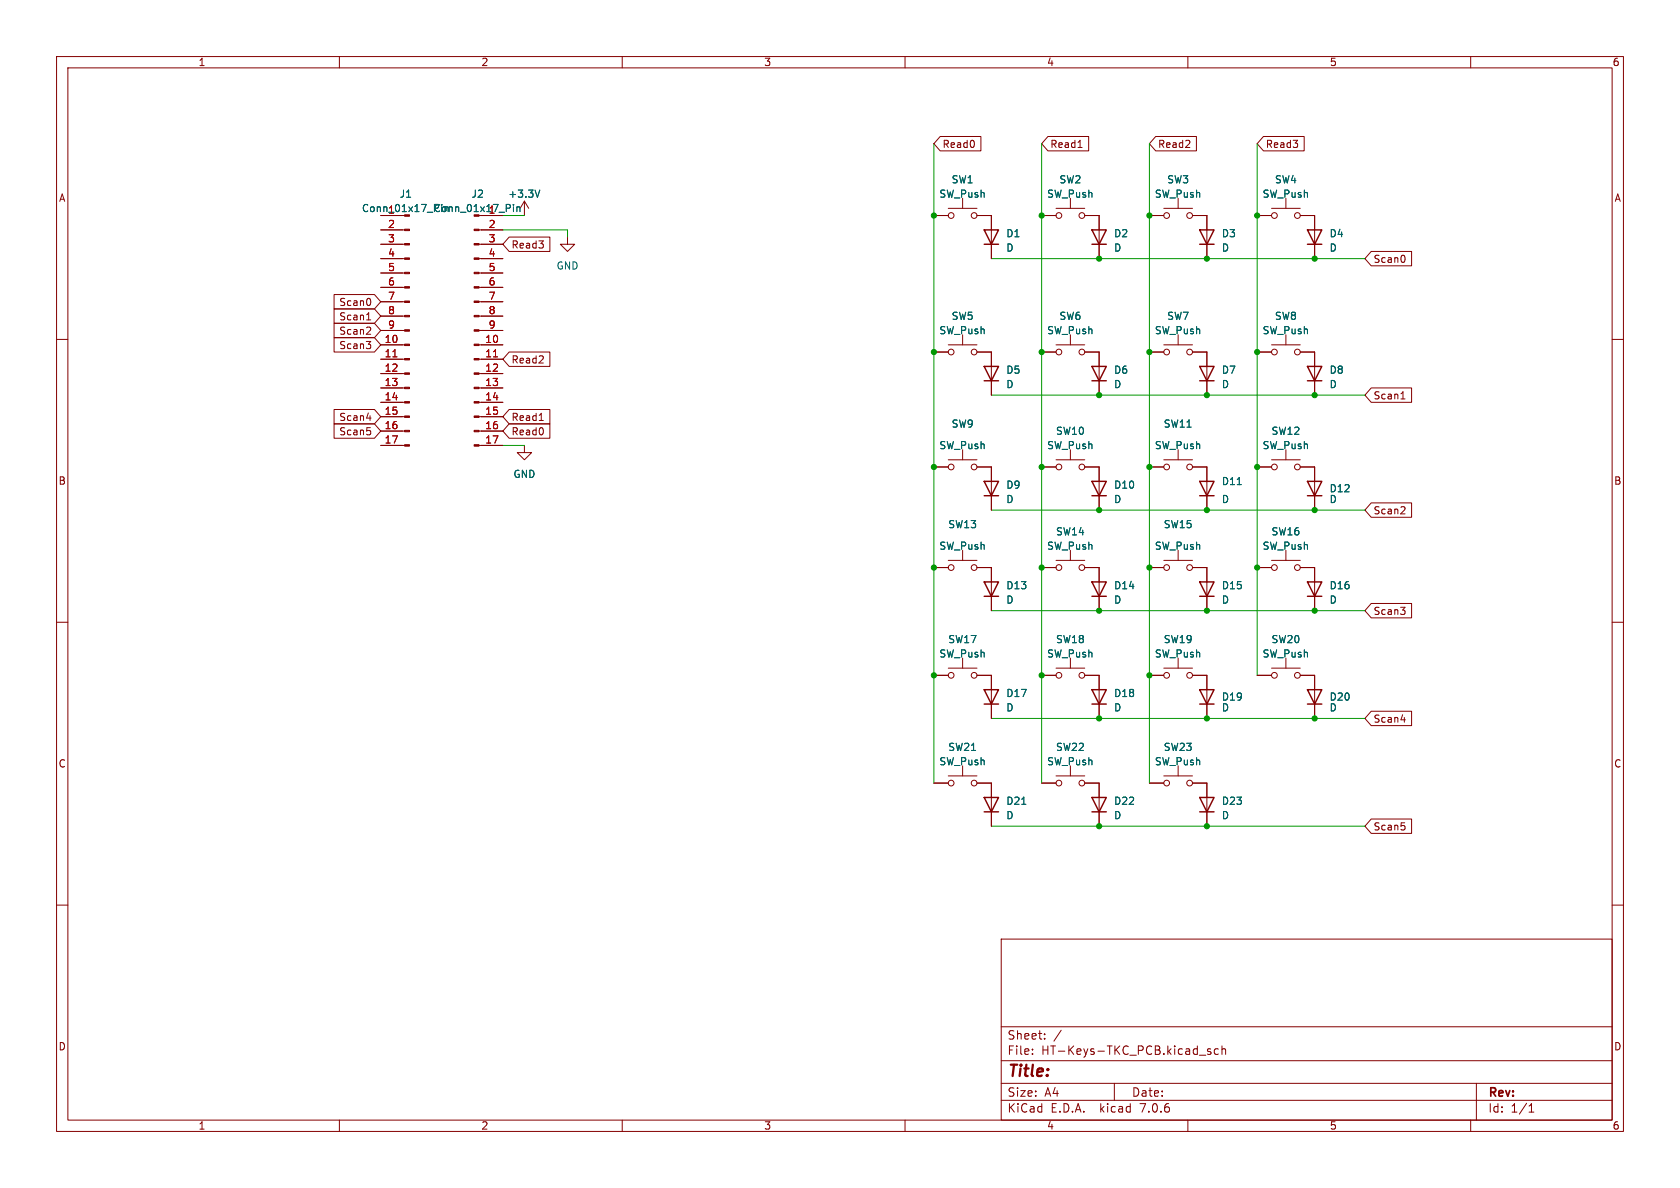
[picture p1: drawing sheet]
<svg xmlns="http://www.w3.org/2000/svg" width="297mm" height="210mm" viewBox="0 0 297 210" stroke-linecap="round" stroke-linejoin="round" font-family="sans-serif">
<g fill="none" stroke="#840000" stroke-width=".18">
<path d="M10 10h277v190h-277zM12 12h273v186h-273zM60 10v2M110 10v2M160 10v2M210 10v2M260 10v2M67.3 38.1h3.8M85.1 38.1h3.8M92.7 35.6l-.8 1.2M92.7 35.6v2.5M92.7 35.6l.8 1.2"/>
<path d="M165.1 38.1h2.5M166.2 24.1h7.2v2.6h-7.2l-1.1-1.3zM167.6 36.8h5.1M170.2 35.1v1.7M172.7 38.1h2.6v7.6M184.1 38.1h2.6M185.3 24.1h7.2v2.6h-7.2l-1.2-1.3zM186.7 36.8h5.1M189.2 35.1v1.7M190.6 26.1h.7M191.8 38.1h2.5v7.6M203.2 38.1h2.5"/>
<path d="M204.3 24.1h7.2v2.6h-7.2l-1.1-1.3zM205.7 36.8h5.1M208.3 35.1v1.7M210.8 38.1h2.6v7.6M222.2 38.1h2.6M223.4 24.1h7.2v2.6h-7.2l-1.2-1.3zM224.8 36.8h5.1M227.3 35.1v1.7M229.9 38.1h2.5v7.6M10 60h2M59.1 54.6h7.1l1.1 1.3-1.1 1.3h-7.1zM59.1 59.7h7.1l1.1 1.3-1.1 1.2h-7.1z"/>
<path d="M59.1 57.1h7.1l1.1 1.3-1.1 1.3h-7.1zM59.1 52.1h7.1l1.1 1.2-1.1 1.3h-7.1zM64.8 56.6h.7M65.1 55.5l.1-.2v1.3M65.4 52.9l.1 .3-.1 .7M65.4 57.9l.1 .2v.3l-.7 .7h.7M67.3 58.4h4.2M67.3 55.9h4.2M67.3 53.3h4.2M67.3 50.8h4.2M67.3 48.3h4.2M67.3 45.7h4.2"/>
<path d="M67.3 43.2h4.2M67.3 40.6h4.2M84.7 58.4h4.2M84.7 55.9h4.2M84.7 53.3h4.2M84.7 50.8h4.2M84.7 48.3h4.2M84.7 45.7h4.2M84.7 43.2h4.2M84.7 40.6h4.2M90 41.9h7.2v2.6h-7.2l-1.1-1.3zM100.3 41.9v1.3h1.3l-1.3 1.3-1.2-1.3h1.2"/>
<path d="M170.2 59.2v1.8M189.2 59.2v1.8M208.3 59.2v1.8M227.3 59.2v1.8M242.4 44.4h7.2v2.6h-7.2l-1.1-1.3zM248.3 45.2l.1 .4-.1 .7M285 60h2M59.1 72.4h7.1l1.1 1.3-1.1 1.2h-7.1zM59.1 74.9h7.1l1.1 1.3-1.1 1.3h-7.1zM64.8 60.4h.7l-.4 .4M64.8 73.9h.8M64.9 75.6h.6"/>
<path d="M65.4 60.9l.1 .2-.1 .5M65.4 76.1l.1 .2-.1 .5M67.3 78.7h4.2M67.3 76.2h4.2M67.3 73.7h4.2M67.3 71.1h4.2M67.3 68.6h4.2M67.3 66h4.2M67.3 63.5h4.2M67.3 61h4.2M84.7 78.7h4.2M84.7 76.2h4.2"/>
<path d="M84.7 73.7h4.2M84.7 71.1h4.2M84.7 68.6h4.2M84.7 66h4.2M84.7 63.5h4.2M84.7 61h4.2M90 62.2h7.2v2.6h-7.2l-1.1-1.3zM90 74.9h7.2v2.6h-7.2l-1.1-1.3zM90 72.4h7.2v2.5h-7.2l-1.1-1.2zM92.7 78.7v1.3h1.3l-1.3 1.3-1.3-1.3h1.3M95.3 74.3h.8M165.1 62.2h2.5"/>
<path d="M167.6 61h5.1M170.2 79.5v1.8M172.7 62.2h2.6v7.7M184.1 62.2h2.6M186.7 61h5.1M189.2 79.5v1.8M191.8 62.2h2.5v7.7M203.2 62.2h2.5M205.7 61h5.1M208.3 79.5v1.8M210.8 62.2h2.6v7.7M222.2 62.2h2.6"/>
<path d="M224.8 61h5.1M227.3 79.5v1.8M229.9 62.2h2.5v7.7M242.4 68.6h7.2v2.5h-7.2l-1.1-1.2zM247.7 70.5h.7M247.9 69.4l.1-.1v1.2M165.1 82.6h2.5M167.6 99.1h5.1M167.6 81.3h5.1M170.2 97.3v1.8M172.7 82.6h2.6v7.6M184.1 82.6h2.6"/>
<path d="M186.7 99.1h5.1M186.7 81.3h5.1M189.2 97.3v1.8M191.8 82.6h2.5v7.6M203.2 82.6h2.5M205.7 99.1h5.1M205.7 81.3h5.1M208.3 97.3v1.8M210.8 82.6h2.6v7.6M222.2 82.6h2.6M224.8 99.1h5.1M224.8 81.3h5.1"/>
<path d="M227.3 97.3v1.8M229.9 82.6h2.5v7.6M242.4 88.9h7.2v2.5h-7.2l-1.1-1.2zM248.3 89.6l.1 .2-.1 .3-.7 .7h.8M10 110h2M165.1 119.4h2.5M165.1 100.3h2.5M167.6 118.1h5.1M170.2 116.3v1.8M172.7 119.4h2.6v7.6M172.7 100.3h2.6v7.7M184.1 119.4h2.6"/>
<path d="M184.1 100.3h2.6M186.7 118.1h5.1M189.2 116.3v1.8M191.8 119.4h2.5v7.6M191.8 100.3h2.5v7.7M203.2 119.4h2.5M203.2 100.3h2.5M205.7 118.1h5.1M208.3 116.3v1.8M210.8 100.3h2.6v7.7M210.8 119.4h2.6v7.6M222.2 119.4h2.6"/>
<path d="M222.2 100.3h2.6M224.8 118.1h5.1M227.3 116.3v1.8M229.9 119.4h2.5v7.6M229.9 100.3h2.5v7.7M242.4 106.7h7.2v2.5h-7.2l-1.1-1.2zM247.6 107.4h.8l-.4 .4M248.3 107.9l.1 .2-.1 .5M285 110h2M165.1 138.4h2.5M167.6 137.2h5.1M170.2 135.4v1.8"/>
<path d="M172.7 138.4h2.6v7.7M184.1 138.4h2.6M186.7 137.2h5.1M189.2 135.4v1.8M191.8 138.4h2.5v7.7M203.2 138.4h2.5M205.7 137.2h5.1M208.3 135.4v1.8M210.8 138.4h2.6v7.7M242.4 125.7h7.2v2.6h-7.2l-1.1-1.3zM247.7 127.2h.8M10 160h2"/>
<path d="M242.4 144.8h7.2v2.5h-7.2l-1.1-1.2zM247.7 145.5h.6M248.3 146l.1 .2-.1 .5M285 160h2M177 166h108v32h-108zM60 198v2M110 198v2M160 198v2M177 194.5h108M177 191.5h108M177 187.5h108M177 181.5h108"/>
<path d="M182.5 186.3v.1M182.5 185.5v.1M184.7 183.6v.1M184.7 182.8v.1M187.6 182.1l-1.3 2M197 191.5v3M210 198v2M212 186.5h1.2M214 185.5l-.3-.1-.2 .2v.2l.5 .2v.3h-.5M215.4 185.5l-.4-.1-.3 .3v.4l.1 .2h.6M216 185.5l.2-.1 .4 .1 .1 .9M216 184.9v1.5"/>
<path d="M260 198v2M261 191.5v6.5M270.3 196.6h.9M270.3 195.5l.4-.4v1.5"/>
<circle cx="168.1" cy="38.1" r=".51"/>
<circle cx="172.2" cy="38.1" r=".51"/>
<circle cx="187.2" cy="38.1" r=".51"/>
<circle cx="191.3" cy="38.1" r=".51"/>
<circle cx="206.2" cy="38.1" r=".51"/>
<circle cx="210.3" cy="38.1" r=".51"/>
<circle cx="225.3" cy="38.1" r=".51"/>
<circle cx="229.4" cy="38.1" r=".51"/>
<circle cx="168.1" cy="62.2" r=".51"/>
<circle cx="172.2" cy="62.2" r=".51"/>
<circle cx="187.2" cy="62.2" r=".51"/>
<circle cx="191.3" cy="62.2" r=".51"/>
<circle cx="206.2" cy="62.2" r=".51"/>
<circle cx="210.3" cy="62.2" r=".51"/>
<circle cx="225.3" cy="62.2" r=".51"/>
<circle cx="229.4" cy="62.2" r=".51"/>
<circle cx="168.1" cy="82.6" r=".51"/>
<circle cx="172.2" cy="82.6" r=".51"/>
<circle cx="187.2" cy="82.6" r=".51"/>
<circle cx="191.3" cy="82.6" r=".51"/>
<circle cx="206.2" cy="82.6" r=".51"/>
<circle cx="210.3" cy="82.6" r=".51"/>
<circle cx="225.3" cy="82.6" r=".51"/>
<circle cx="229.4" cy="82.6" r=".51"/>
<circle cx="168.1" cy="100.3" r=".51"/>
<circle cx="168.1" cy="119.4" r=".51"/>
<circle cx="172.2" cy="119.4" r=".51"/>
<circle cx="172.2" cy="100.3" r=".51"/>
<circle cx="187.2" cy="119.4" r=".51"/>
<circle cx="187.2" cy="100.3" r=".51"/>
<circle cx="191.3" cy="119.4" r=".51"/>
<circle cx="191.3" cy="100.3" r=".51"/>
<circle cx="206.2" cy="100.3" r=".51"/>
<circle cx="206.2" cy="119.4" r=".51"/>
<circle cx="210.3" cy="100.3" r=".51"/>
<circle cx="210.3" cy="119.4" r=".51"/>
<circle cx="225.3" cy="100.3" r=".51"/>
<circle cx="225.3" cy="119.4" r=".51"/>
<circle cx="229.4" cy="100.3" r=".51"/>
<circle cx="229.4" cy="119.4" r=".51"/>
<circle cx="168.1" cy="138.4" r=".51"/>
<circle cx="172.2" cy="138.4" r=".51"/>
<circle cx="187.2" cy="138.4" r=".51"/>
<circle cx="191.3" cy="138.4" r=".51"/>
<circle cx="206.2" cy="138.4" r=".51"/>
<circle cx="210.3" cy="138.4" r=".51"/>
</g>
<g fill="none" stroke="#840000" stroke-width=".25">
<path d="M174 40.6h2.5l-1.2 2.6zM174 43.2h2.5M193 40.6h2.6l-1.3 2.6zM193 43.2h2.6M212.1 40.6h2.5l-1.2 2.6zM212.1 43.2h2.5M231.1 40.6h2.6l-1.3 2.6zM231.1 43.2h2.6M174 64.8h2.5l-1.2 2.5zM174 67.3h2.5M193 64.8h2.6l-1.3 2.5zM193 67.3h2.6"/>
<path d="M212.1 64.8h2.5l-1.2 2.5zM212.1 67.3h2.5M231.1 64.8h2.6l-1.3 2.5zM231.1 67.3h2.6M174 85.1h2.5l-1.2 2.5zM174 87.6h2.5M193 85.1h2.6l-1.3 2.5zM193 87.6h2.6M212.1 85.1h2.5l-1.2 2.5zM212.1 87.6h2.5M231.1 85.1h2.6l-1.3 2.5zM231.1 87.6h2.6"/>
<path d="M174 102.9h2.5l-1.2 2.5zM174 105.4h2.5M193 102.9h2.6l-1.3 2.5zM193 105.4h2.6M212.1 102.9h2.5l-1.2 2.5zM212.1 105.4h2.5M231.1 102.9h2.6l-1.3 2.5zM231.1 105.4h2.6M174 121.9h2.5l-1.2 2.6zM174 124.5h2.5M193 121.9h2.6l-1.3 2.6zM193 124.5h2.6"/>
<path d="M212.1 121.9h2.5l-1.2 2.6zM212.1 124.5h2.5M231.1 121.9h2.6l-1.3 2.6zM231.1 124.5h2.6M174 141h2.5l-1.2 2.5zM174 143.5h2.5M193 141h2.6l-1.3 2.5zM193 143.5h2.6M212.1 141h2.5l-1.2 2.5zM212.1 143.5h2.5"/>
</g>
<g fill="#840000" stroke="#840000" stroke-width=".18">
<path d="M83.8 78.6h.9v.3h-.9z"/>
<path d="M83.8 76.1h.9v.2h-.9z"/>
<path d="M83.8 73.5h.9v.3h-.9z"/>
<path d="M83.8 71h.9v.2h-.9z"/>
<path d="M83.8 68.5h.9v.2h-.9z"/>
<path d="M83.8 65.9h.9v.3h-.9z"/>
<path d="M83.8 63.4h.9v.2h-.9z"/>
<path d="M83.8 60.8h.9v.3h-.9z"/>
<path d="M83.8 58.3h.9v.2h-.9z"/>
<path d="M83.8 55.8h.9v.2h-.9z"/>
<path d="M83.8 53.2h.9v.3h-.9z"/>
<path d="M83.8 50.7h.9v.2h-.9z"/>
<path d="M83.8 48.1h.9v.3h-.9z"/>
<path d="M83.8 45.6h.9v.2h-.9z"/>
<path d="M83.8 43.1h.9v.2h-.9z"/>
<path d="M83.8 40.5h.9v.3h-.9z"/>
<path d="M71.5 78.6h.9v.3h-.9z"/>
<path d="M71.5 76.1h.9v.2h-.9z"/>
<path d="M71.5 73.5h.9v.3h-.9z"/>
<path d="M71.5 71h.9v.2h-.9z"/>
<path d="M71.5 68.5h.9v.2h-.9z"/>
<path d="M71.5 65.9h.9v.3h-.9z"/>
<path d="M71.5 63.4h.9v.2h-.9z"/>
<path d="M71.5 60.8h.9v.3h-.9z"/>
<path d="M71.5 58.3h.9v.2h-.9z"/>
<path d="M71.5 55.8h.9v.2h-.9z"/>
<path d="M71.5 53.2h.9v.3h-.9z"/>
<path d="M71.5 50.7h.9v.2h-.9z"/>
<path d="M71.5 48.1h.9v.3h-.9z"/>
<path d="M71.5 45.6h.9v.2h-.9z"/>
<path d="M71.5 43.1h.9v.2h-.9z"/>
<path d="M71.5 40.5h.9v.3h-.9z"/>
</g>
<path d="M69.5 63.1h.7M87.2 63.1h.8" fill="none" stroke="#a90000" stroke-width=".18"/>
<path d="M90.8 36.1v.2M90.8 36.6v.8M91.4 36.6v.8M91.4 36.7l.2-.1h.3v.8M95.4 33.6l-.4 1.3M218.7 85.7h.8M180.6 142.2h.8" fill="none" stroke="#006464" stroke-width=".18"/>
<g fill="none" stroke="#009600" stroke-width=".18">
<path d="M88.9 38.1h3.8M165.1 25.4v113M184.1 25.4v113M203.2 25.4v113M222.2 25.4v94M88.9 40.6h11.4v1.3M175.3 45.7h66M88.9 78.7h3.8M175.3 69.9h66M175.3 90.2h66M175.3 108h66M175.3 127h66"/>
<path d="M175.3 146.1h66"/>
</g>
<g fill="#009600" stroke="#009600" stroke-width=".18">
<circle cx="213.4" cy="108" r=".46"/>
<circle cx="203.2" cy="119.4" r=".46"/>
<circle cx="194.3" cy="108" r=".46"/>
<circle cx="165.1" cy="119.4" r=".46"/>
<circle cx="165.1" cy="100.3" r=".46"/>
<circle cx="222.2" cy="100.3" r=".46"/>
<circle cx="203.2" cy="100.3" r=".46"/>
<circle cx="184.1" cy="100.3" r=".46"/>
<circle cx="222.2" cy="38.1" r=".46"/>
<circle cx="232.4" cy="45.7" r=".46"/>
<circle cx="184.1" cy="62.2" r=".46"/>
<circle cx="194.3" cy="69.9" r=".46"/>
<circle cx="184.1" cy="82.6" r=".46"/>
<circle cx="213.4" cy="90.2" r=".46"/>
<circle cx="194.3" cy="90.2" r=".46"/>
<circle cx="203.2" cy="82.6" r=".46"/>
<circle cx="213.4" cy="69.9" r=".46"/>
<circle cx="222.2" cy="82.6" r=".46"/>
<circle cx="232.4" cy="69.9" r=".46"/>
<circle cx="232.4" cy="127" r=".46"/>
<circle cx="232.4" cy="90.2" r=".46"/>
<circle cx="232.4" cy="108" r=".46"/>
<circle cx="165.1" cy="82.6" r=".46"/>
<circle cx="165.1" cy="62.2" r=".46"/>
<circle cx="165.1" cy="38.1" r=".46"/>
<circle cx="203.2" cy="38.1" r=".46"/>
<circle cx="184.1" cy="38.1" r=".46"/>
<circle cx="194.3" cy="45.7" r=".46"/>
<circle cx="222.2" cy="62.2" r=".46"/>
<circle cx="213.4" cy="45.7" r=".46"/>
<circle cx="203.2" cy="62.2" r=".46"/>
<circle cx="194.3" cy="127" r=".46"/>
<circle cx="194.3" cy="146.1" r=".46"/>
<circle cx="213.4" cy="127" r=".46"/>
<circle cx="184.1" cy="119.4" r=".46"/>
<circle cx="213.4" cy="146.1" r=".46"/>
</g>
<text font-size="2.8" fill="#840000" x="178" y="190.9">Title:</text>
<g font-size="2.1" fill="#840000">
<text x="178" y="184">Sheet:</text>
<text x="178" y="186.7">File:</text>
<text x="184.1" y="186.7">HT-Keys-TKC_PCB.kicad_sch</text>
<text x="178" y="196.9">KiCad</text>
<text x="178" y="194.1">Size:</text>
<text x="184.7" y="194.1">A4</text>
<text x="185.7" y="196.9">E.D.A.</text>
<text x="194.6" y="196.9">kicad</text>
<text x="200" y="194.1">Date:</text>
<text x="201.8" y="196.9">7.0.6</text>
<text x="263" y="194.3">Rev:</text>
<text x="263" y="196.9">Id:</text>
<text x="267.1" y="196.9">1/1</text>
</g>
<g font-size="1.8" fill="#840000">
<text x="35" y="11.9">1</text>
<text x="85" y="11.9">2</text>
<text x="135" y="11.9">3</text>
<text x="185" y="11.9">4</text>
<text x="235" y="11.9">5</text>
<text x="285" y="11.9">6</text>
<text x="166.5" y="26.4">Read0</text>
<text x="185.6" y="26.4">Read1</text>
<text x="204.6" y="26.4">Read2</text>
<text x="223.7" y="26.4">Read3</text>
<text x="10.3" y="35.9">A</text>
<text x="285.3" y="35.9">A</text>
<text x="90.3" y="44.1">Read3</text>
<text x="242.7" y="46.7">Scan0</text>
<text x="59.9" y="56.8">Scan1</text>
<text x="59.9" y="59.4">Scan2</text>
<text x="59.9" y="54.3">Scan0</text>
<text x="59.9" y="61.9">Scan3</text>
<text x="90.3" y="64.5">Read2</text>
<text x="242.7" y="70.8">Scan1</text>
<text x="59.9" y="74.6">Scan4</text>
<text x="59.9" y="77.2">Scan5</text>
<text x="90.3" y="77.2">Read0</text>
<text x="90.3" y="74.6">Read1</text>
<text x="10.3" y="85.9">B</text>
<text x="285.3" y="85.9">B</text>
<text x="242.7" y="91.1">Scan2</text>
<text x="242.7" y="108.9">Scan3</text>
<text x="242.7" y="128">Scan4</text>
<text x="10.3" y="135.9">C</text>
<text x="285.3" y="135.9">C</text>
<text x="242.7" y="147">Scan5</text>
<text x="10.3" y="185.9">D</text>
<text x="285.3" y="185.9">D</text>
<text x="35" y="199.9">1</text>
<text x="85" y="199.9">2</text>
<text x="135" y="199.9">3</text>
<text x="185" y="199.9">4</text>
<text x="235" y="199.9">5</text>
<text x="285" y="199.9">6</text>
</g>
<g font-size="1.8" fill="#006464">
<text x="70.6" y="35.2">J1</text>
<text x="83.3" y="35.2">J2</text>
<text x="89.8" y="35.2">+3.3V</text>
<text x="166" y="35.2">SW_Push</text>
<text x="168.1" y="32.6">SW1</text>
<text x="185" y="35.2">SW_Push</text>
<text x="187.2" y="32.6">SW2</text>
<text x="204.1" y="35.2">SW_Push</text>
<text x="206.2" y="32.6">SW3</text>
<text x="223.1" y="35.2">SW_Push</text>
<text x="225.3" y="32.6">SW4</text>
<text x="63.9" y="37.7">Conn_01x17_Pin</text>
<text x="76.6" y="37.7">Conn_01x17_Pin</text>
<text x="98.3" y="47.9">GND</text>
<text x="177.8" y="42.1">D1</text>
<text x="177.8" y="44.7">D</text>
<text x="196.9" y="42.1">D2</text>
<text x="196.9" y="44.7">D</text>
<text x="215.9" y="42.1">D3</text>
<text x="215.9" y="44.7">D</text>
<text x="235" y="42.1">D4</text>
<text x="235" y="44.7">D</text>
<text x="166" y="59.3">SW_Push</text>
<text x="168.1" y="56.7">SW5</text>
<text x="185" y="59.3">SW_Push</text>
<text x="187.2" y="56.7">SW6</text>
<text x="204.1" y="59.3">SW_Push</text>
<text x="206.2" y="56.7">SW7</text>
<text x="223.1" y="59.3">SW_Push</text>
<text x="225.3" y="56.7">SW8</text>
<text x="177.8" y="66.3">D5</text>
<text x="177.8" y="68.8">D</text>
<text x="196.9" y="66.3">D6</text>
<text x="196.9" y="68.8">D</text>
<text x="215.9" y="66.3">D7</text>
<text x="215.9" y="68.8">D</text>
<text x="235" y="66.3">D8</text>
<text x="235" y="68.8">D</text>
<text x="168.1" y="75.8">SW9</text>
<text x="186.6" y="77.1">SW10</text>
<text x="205.6" y="75.8">SW11</text>
<text x="224.7" y="77.1">SW12</text>
<text x="166" y="79.6">SW_Push</text>
<text x="185" y="79.6">SW_Push</text>
<text x="204.1" y="79.6">SW_Push</text>
<text x="223.1" y="79.6">SW_Push</text>
<text x="90.7" y="84.7">GND</text>
<text x="177.8" y="86.6">D9</text>
<text x="177.8" y="89.1">D</text>
<text x="196.9" y="86.6">D10</text>
<text x="196.9" y="89.1">D</text>
<text x="215.9" y="86">D11</text>
<text x="215.9" y="89.1">D</text>
<text x="235" y="87.2">D12</text>
<text x="235" y="89.1">D</text>
<text x="167.5" y="93.6">SW13</text>
<text x="186.6" y="94.8">SW14</text>
<text x="205.6" y="93.6">SW15</text>
<text x="224.7" y="94.8">SW16</text>
<text x="166" y="97.4">SW_Push</text>
<text x="185" y="97.4">SW_Push</text>
<text x="204.1" y="97.4">SW_Push</text>
<text x="223.1" y="97.4">SW_Push</text>
<text x="177.8" y="104.4">D13</text>
<text x="177.8" y="106.9">D</text>
<text x="196.9" y="104.4">D14</text>
<text x="196.9" y="106.9">D</text>
<text x="215.9" y="104.4">D15</text>
<text x="215.9" y="106.9">D</text>
<text x="235" y="104.4">D16</text>
<text x="235" y="106.9">D</text>
<text x="167.5" y="113.9">SW17</text>
<text x="186.6" y="113.9">SW18</text>
<text x="205.6" y="113.9">SW19</text>
<text x="224.7" y="113.9">SW20</text>
<text x="166" y="116.4">SW_Push</text>
<text x="185" y="116.4">SW_Push</text>
<text x="204.1" y="116.4">SW_Push</text>
<text x="223.1" y="116.4">SW_Push</text>
<text x="177.8" y="123.4">D17</text>
<text x="177.8" y="126">D</text>
<text x="196.9" y="123.4">D18</text>
<text x="196.9" y="126">D</text>
<text x="215.9" y="124.1">D19</text>
<text x="215.9" y="126">D</text>
<text x="235" y="124.1">D20</text>
<text x="235" y="126">D</text>
<text x="166" y="135.5">SW_Push</text>
<text x="167.5" y="132.9">SW21</text>
<text x="185" y="135.5">SW_Push</text>
<text x="186.6" y="132.9">SW22</text>
<text x="204.1" y="135.5">SW_Push</text>
<text x="205.6" y="132.9">SW23</text>
<text x="177.8" y="142.5">D21</text>
<text x="196.9" y="142.5">D22</text>
<text x="215.9" y="142.5">D23</text>
<text x="177.8" y="145">D</text>
<text x="196.9" y="145">D</text>
<text x="215.9" y="145">D</text>
</g>
<g font-size="1.8" fill="#a90000">
<text x="68.5" y="37.8">1</text>
<text x="68.5" y="40.4">2</text>
<text x="86.3" y="37.8">1</text>
<text x="86.3" y="40.4">2</text>
<text x="68.5" y="42.9">3</text>
<text x="68.5" y="45.5">4</text>
<text x="86.3" y="42.9">3</text>
<text x="86.3" y="45.5">4</text>
<text x="68.5" y="48">5</text>
<text x="68.5" y="50.5">6</text>
<text x="68.5" y="53.1">7</text>
<text x="86.3" y="48">5</text>
<text x="86.3" y="50.5">6</text>
<text x="86.3" y="53.1">7</text>
<text x="68.5" y="55.6">8</text>
<text x="68.5" y="58.2">9</text>
<text x="86.3" y="55.6">8</text>
<text x="86.3" y="58.2">9</text>
<text x="67.9" y="60.7">10</text>
<text x="67.9" y="63.2">11</text>
<text x="67.9" y="65.8">12</text>
<text x="85.7" y="60.7">10</text>
<text x="85.7" y="63.2">11</text>
<text x="85.7" y="65.8">12</text>
<text x="67.9" y="68.3">13</text>
<text x="67.9" y="70.9">14</text>
<text x="85.7" y="68.3">13</text>
<text x="85.7" y="70.9">14</text>
<text x="67.9" y="73.4">15</text>
<text x="67.9" y="75.9">16</text>
<text x="85.7" y="73.4">15</text>
<text x="85.7" y="75.9">16</text>
<text x="67.9" y="78.5">17</text>
<text x="85.7" y="78.5">17</text>
</g>
</svg>
